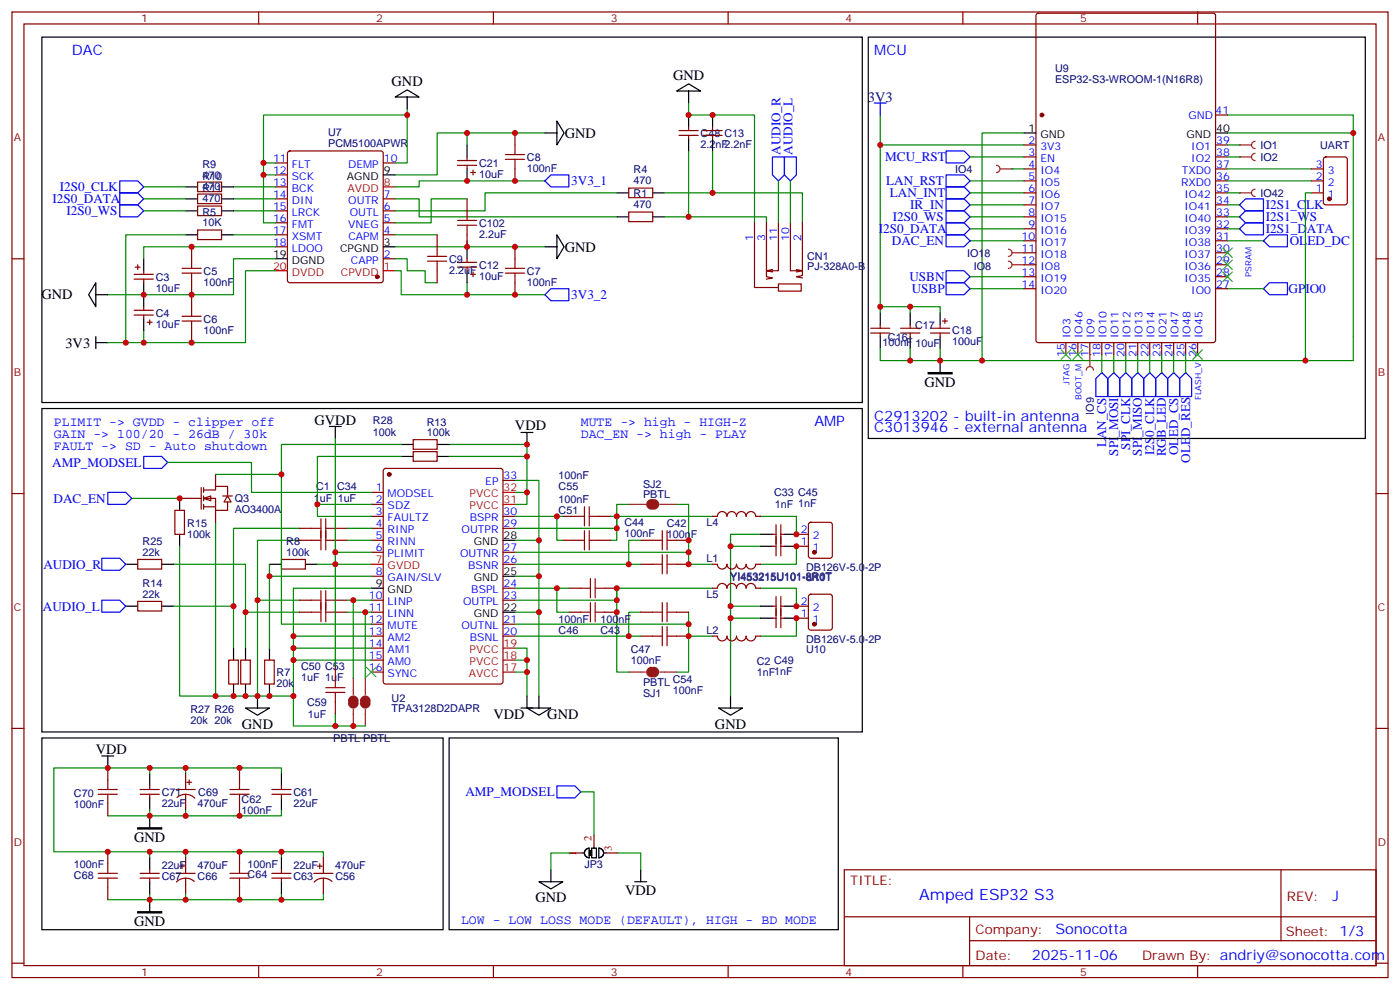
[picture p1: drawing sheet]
<svg xmlns="http://www.w3.org/2000/svg" width="412mm" height="292mm" viewBox="0 0 412 292" stroke-linecap="round" stroke-linejoin="round" font-family="sans-serif">
<g fill="none" stroke="#870000" stroke-width=".35">
<path d="M3.5 3.5h405.4v284.4h-405.4zM7.1 7.1h398.2v277.2h-398.2zM76.2 3.5v3.6M145.3 3.5v3.6M214.5 3.5v3.6M283.6 3.5v3.6M352.8 3.5v3.6M151.7 39.2v3.5M200 39.9h5.7M200 38.5h5.7M202.8 37.4v1.1M202.8 39.9v1"/>
<path d="M207.1 39.9h5.6M207.1 38.5h5.6M209.9 37.4v1.1M209.9 39.9v1M58.2 53.6h7.1v2.8h-7.1zM58.2 57.1h7.1v2.9h-7.1zM81.1 58.6h3.6M81.1 48h3.6M81.1 51.5h3.6M81.1 55h3.6M84.9 44.7l.5-.3h26.8l.5 .3 .2 .5v37.3l-.2 .5-.5 .3h-26.8l-.5-.3-.2-.5v-37.3zM112.9 58.6h3.5"/>
<path d="M112.9 48h3.5M134.8 48.7h5.6M134.8 47.3h5.6M137.6 46.2v1.1M137.6 48.7v1M137.6 58.6v3.5M138.6 50.8h1.5M139.3 50.1v1.4M151.7 49.7v3.6M185.2 55.4h7.1v2.8h-7.1zM3.5 76.2h3.6M39.9 78.7h1.4"/>
<path d="M40.6 78v1.4M42.3 79.7v1.1M56.4 72.7v3.5M58.2 60.7h7.1v2.8h-7.1zM81.1 69.1h3.6M81.1 65.6h3.6M81.1 62.1h3.6M81.1 72.7h3.6M112.9 76.2h3.5M112.9 69.1h3.5M112.9 65.6h3.5M112.9 62.1h3.5"/>
<path d="M128.8 69.1v3.6M128.8 79.7v3.6M134.8 78.7h5.6M134.8 77.3h5.6M137.6 69.1v3.6M137.6 76.2v1.1M137.6 78.7v1M151.7 72.7v3.5M185.2 62.4h7.1v2.9h-7.1zM222.2 65.6v19.1h7.1M225.8 65.6v15.9l1.7 .3-1.7 .4M227.5 79.4l-1.7 .3"/>
<path d="M229.3 65.6v14.1h-3.5l1.7 .4M232.8 65.6v14.1h3.6l-1.8-.3M236.4 65.6v15.5l-1.8 .4 1.8 .3M236.4 79.7l-1.8 .4M405.3 76.2h3.6M39.5 92.8h5.7M39.5 91.4h5.7M39.5 80.8h5.7M39.5 82.2h5.7M42.3 82.2v1.1M42.3 90.3v1.1M42.3 92.8v1"/>
<path d="M43.4 94.9h1.4M44.1 94.2v1.4M56.4 83.3v7M56.4 97.4v3.5M138.6 80.8h1.5M139.3 80.1v1.4M151.7 83.3v3.5M229.3 83.6h6.7v2.1h-6.7zM256.5 96.7h5.6M256.5 98.1h5.6M259.3 95.6v1.1M259.3 98.1v1"/>
<path d="M265.3 96.7h5.6M265.3 98.1h5.6M268.1 95.6v1.1M268.1 98.1v1M274.1 96.7h5.7M274.1 98.1h5.7M276.9 95.6v1.1M276.9 98.1v1M277.6 94.5h1.4M278.3 93.8v1.4M113.1 138.1l.5-.2h33.9l.6 .5 .1 62.3-.5 .7h-34.1l-.7-.4v-62.4zM121.7 133h7.1v2.8h-7.1z"/>
<path d="M3.5 145.3h3.6M88.2 159.1h3.5M88.2 155.6h3.5M98.8 159.1h3.5M98.8 155.6h3.5M109.4 152h3.5M109.4 159.1h3.5M109.4 155.6h3.5M109.4 145h3.5M109.4 148.5h3.5M148.2 152h3.5M148.2 155.6h3.5"/>
<path d="M148.2 141.5h3.5M165.8 152h3.5M165.8 159.1h3.5M176.4 152h3.5M176.4 159.1h3.5M188.7 159.1h3.6M199.3 159.1h3.5M209.9 152h1.4a1.41 1.41 0 0 1 1.4-1.4 1.41 1.41 0 0 1 1.4 1.4 1.41 1.41 0 0 1 1.4-1.4 1.41 1.41 0 0 1 1.5 1.4 1.41 1.41 0 0 1 1.4-1.4 1.41 1.41 0 0 1 1.4 1.5 1.41 1.41 0 0 1 1.4-1.5 1.41 1.41 0 0 1 1.4 1.5l1.4-.1M227.5 157.3h1.1M228.6 154.5v9.2M230 154.5v9.2M230 157.3h1.1"/>
<path d="M234.6 157.3h3.5M238.4 154l.4-.2h5.7l.6 .4 .1 9.5-.5 .6-5.9 .1-.6-.5-.1-9.4zM405.3 145.3h3.6M40.6 177.1h7v2.8h-7zM40.6 164.7h7v2.9h-7zM82.9 164.7h7.1v2.9h-7.1zM88.2 176.7h3.5M98.8 176.7h3.5M109.4 176.7h3.5M109.4 162.6h3.5M109.4 169.7h3.5M148.2 176.7h3.5"/>
<path d="M148.2 173.2h3.5M148.2 166.2h3.5M148.2 162.6h3.5M167.6 173.2h3.5M178.2 173.2h3.5M188.7 166.2h3.6M199.3 166.2h3.5M209.9 173.2h1.4a1.41 1.41 0 0 1 1.4-1.4 1.41 1.41 0 0 1 1.4 1.4 1.41 1.41 0 0 1 1.4-1.4 1.41 1.41 0 0 1 1.5 1.4 1.41 1.41 0 0 1 1.4-1.4 1.41 1.41 0 0 1 1.4 1.4 1.41 1.41 0 0 1 1.4-1.4 1.41 1.41 0 0 1 1.4 1.4h1.4M209.9 166.2h1.4a1.41 1.41 0 0 0 1.4 1.4 1.41 1.41 0 0 0 1.4-1.4 1.41 1.41 0 0 0 1.4 1.4 1.41 1.41 0 0 0 1.5-1.4 1.41 1.41 0 0 0 1.4 1.4 1.41 1.41 0 0 0 1.4-1.4 1.41 1.41 0 0 0 1.4 1.4 1.41 1.41 0 0 0 1.4-1.4h1.4M227.5 178.5h1.1M227.5 160.9h1.1M228.6 175.7v9.2"/>
<path d="M230 175.7v9.2M230 178.5h1.1M230 160.9h1.1M234.6 178.5h3.5M234.6 160.9h3.5M238.4 175.2l.4-.2h5.7l.6 .4 .1 9.5-.5 .6-5.9 .1-.6-.5-.1-9.4zM67.4 194.4h2.8v7h-2.8zM70.9 194.4h2.8v7h-2.8zM78 194.4h2.8v7h-2.8zM88.2 180.3h3.5M98.8 180.3h3.5M98.8 196.1v3.6"/>
<path d="M109.4 180.3h3.5M109.4 187.3h3.5M109.4 183.8h3.5M109.4 190.9h3.5M109.4 194.4h3.5M109.4 197.9h3.5M148.2 187.3h3.5M148.2 183.8h3.5M167.6 180.3h3.5M178.2 180.3h3.5M188.7 180.3h3.6M188.7 187.3h3.6"/>
<path d="M199.3 180.3h3.5M199.3 187.3h3.5M209.9 187.3h1.4a1.41 1.41 0 0 0 1.4 1.4 1.41 1.41 0 0 0 1.4-1.4 1.41 1.41 0 0 0 1.4 1.4 1.41 1.41 0 0 0 1.5-1.4 1.41 1.41 0 0 0 1.4 1.4 1.41 1.41 0 0 0 1.4-1.4 1.41 1.41 0 0 0 1.4 1.4 1.41 1.41 0 0 0 1.4-1.4h1.4M227.5 182h1.1M230 182h1.1M234.6 182h3.5M3.5 214.5h3.6M98.8 206.7v3.6M405.3 214.5h3.6M31.7 226.1v3.6M31.7 236.7v3.5M41.3 233.9h5.6"/>
<path d="M41.3 232.5h5.6M44.1 231.4v1.1M44.1 233.9v1.1M51.9 232.5h5.6M52.1 234.9a3.8 3.8 0 0 1 5.3 .1M54.7 227.9v4.6M54.7 233.9v4.6M55 230.4h1.4M55.7 229.7v1.4M70.6 226.1v3.6M70.6 236.7v3.5M80.1 233.9h5.6"/>
<path d="M80.1 232.5h5.6M82.9 231.4v1.1M82.9 233.9v1.1M31.7 250.8v3.6M41.3 257.2h5.6M41.3 258.6h5.6M44.1 256.1v1.1M44.1 258.6v1M51.9 257.2h5.6M52.9 255.1h1.4M53.6 254.4v1.4M54.7 252.6v4.6"/>
<path d="M54.7 258.6v4.6M57.2 259.6a3.8 3.8 0 0 0-5.2 .1M70.6 250.8v3.6M80.1 257.2h5.6M80.1 258.6h5.6M82.9 256.1v1.1M82.9 258.6v1M92.4 257.2h5.7M93.5 255.1h1.4M94.2 254.4v1.4M95.2 252.6v4.6M95.2 258.6v4.6"/>
<path d="M97.8 259.6a3.8 3.8 0 0 0-5.3 .1M248.7 256.1h156.6v28.2h-156.6zM377.3 256.1v20.9M31.7 261.4v3.5M70.6 261.4v3.5M248.7 270h156.5M285.6 277h119.6M285.6 270v14.1M3.5 283.6h3.6M76.2 284.3v3.6M145.3 284.3v3.6M214.5 284.3v3.6"/>
<path d="M283.6 284.3v3.6M352.8 284.3v3.6M405.3 283.6h3.6"/>
</g>
<g fill="none" stroke="#000" stroke-width=".35">
<path d="M12.3 10.9h241.7v107.6h-241.7zM116.4 28.6l3.5-2.1 3.6 2.1zM119.9 28.6v3.5M160.5 39.2h3.5M164 35.6l2.2 3.6-2.2 3.5zM199.3 26.8l3.5-2.1 3.6 2.1zM202.8 26.8v3.5M202.8 33.9v3.5M209.9 33.9v3.5M54.7 55h3.5M54.7 58.6h3.5M65.3 55h3.5"/>
<path d="M65.3 58.6h3.5M112.9 51.5h3.5M137.6 42.7v3.5M137.6 49.7v3.6M181.7 56.8h3.5M192.3 56.8h3.5M202.8 40.9v3.5M209.9 40.9v3.5M42.3 76.2v3.5M54.7 62.1h3.5M65.3 62.1h3.5M81.1 76.2h3.6"/>
<path d="M112.9 72.7h3.5M137.6 72.7v3.5M137.6 79.7v3.6M160.5 72.7h3.5M164 69.1l2.2 3.6-2.2 3.5zM181.7 63.9h3.5M192.3 63.9h3.5M28.2 83.3v7l-2.1-3.5zM28.2 99.1v3.6M28.2 86.8h3.5M42.3 83.3v7M42.3 93.8v3.6"/>
<path d="M259.3 92.1v3.5M259.3 99.1v3.6M268.1 92.1v3.5M268.1 99.1v3.6M276.9 92.1v3.5M276.9 99.1v3.6M28.2 100.9h3.5M12.3 120.3h241.7v95.2h-241.7zM97 125.6h3.5M98.8 125.6v3.5M118.2 134.4h3.5M128.8 134.4h3.5"/>
<path d="M153.5 127.4h3.5M155.2 127.4v3.5M148.2 159.1h3.5M224 157.3h3.5M231.1 157.3h3.5M37 178.5h3.6M37 166.2h3.6M47.6 178.5h3.6M47.6 166.2h3.6M79.4 166.2h3.5M90 166.2h3.5M109.4 173.2h3.5"/>
<path d="M148.2 169.7h3.5M224 178.5h3.5M224 160.9h3.5M231.1 178.5h3.5M231.1 160.9h3.5M68.8 190.9v3.5M72.3 190.9v3.5M79.4 190.9v3.5M148.2 180.3h3.5M224 182h3.5M231.1 182h3.5M12.3 217.3h118.2v56.5h-118.2z"/>
<path d="M68.8 201.4v3.6M72.3 208.5h7.1l-3.6 2.1zM72.3 201.4v3.6M75.8 205v3.5M79.4 201.4v3.6M153.5 208.5h3.5M155.2 208.5h7.1l-3.6 2.1zM155.2 205v3.5M158.7 205v3.5M211.7 208.5h7l-3.5 2.1zM215.2 205v3.5M30 222.6h3.5"/>
<path d="M31.7 222.6v3.5M44.1 227.9v3.5M44.1 235v3.5M82.9 227.9v3.5M82.9 235v3.5M44.1 240.2v3.6M44.1 252.6v3.5M44.1 259.6v3.6M82.9 252.6v3.5M82.9 259.6v3.6M44.1 264.9v3.6"/>
</g>
<g fill="none" stroke="#008700" stroke-width=".35">
<path d="M119.9 33.9h-42.3v14.1h3.5M119.9 32.1v15.9h-3.5M137.6 39.2v3.5M160.5 39.2h-31.7v12.3h-12.4M202.8 30.3v3.6h19.4v31.7M42.3 55h12.4M42.3 58.6h12.4M68.8 55h12.3M68.8 58.6h12.3M77.6 48v17.6h3.5M77.6 51.5h3.5M116.4 58.6h7.1v5.3h58.2"/>
<path d="M137.6 58.6h-10.6v7h-10.6M160.5 53.3h-37v1.7h-7.1M181.7 56.8h-38.8v5.3h-26.5M202.8 44.4v19.5h-7M209.9 56.8h26.5v8.8M209.9 44.4v12.4h-14.1M229.3 53.3v12.3M232.8 53.3v12.3M42.3 62.1h12.4M68.8 62.1h12.3M81.1 79.7h-8.8v21.2h-40.6M81.1 76.2h-12.3v10.6h-37.1"/>
<path d="M81.1 72.7h-38.8v3.5M116.4 76.2h3.5v3.5h5.3v3.6h3.6M116.4 79.7h1.8v7.1h42.3M116.4 72.7h44.1M116.4 69.1h12.4M137.6 70.9v1.8M202.8 63.9h23v1.7M42.3 97.4v3.5M137.6 83.3v3.5M98.8 129.1v37.1h10.6M118.2 134.4h-24.7v17.6h15.9M132.3 130.9h22.9v17.6h-3.5"/>
<path d="M132.3 134.4h22.9M63.5 153.8v51.2h12.3M88.2 155.6h-19.4v35.3M88.2 159.1h-12.4v45.9M93.5 148.5h15.9M102.3 155.6h7.1M102.3 159.1h7.1M151.7 152h12.3v7.1h1.8M151.7 159.1h7v10.6M151.7 145h3.5M164 152h1.8M179.9 152h1.8"/>
<path d="M185.2 148.5h-3.5v7.1h-30M188.7 159.1h-3.5v7.1h-33.5M199.3 148.5h3.5v17.7h7.1M209.9 152h-28.2v7.1h-1.8M224 157.3h-8.8v3.6h8.8M224 152h10.6v5.3M51.2 166.2h21.1v14.1M51.2 178.5h17.6M75.8 176.7h12.4M79.4 166.2v3.5M93.5 166.2h5.3v29.9M98.8 162.6h10.6"/>
<path d="M102.3 176.7h7.1M104.1 176.7v23M109.4 173.2h-23v31.8M109.4 169.7h-30v21.2M151.7 162.6h51.1M151.7 173.2h12.3v7.1h3.6M151.7 169.7h7v10.6M164 173.2h3.6M181.7 173.2v3.5h-30M185.2 166.2h3.5M209.9 173.2h-28.2v24.7h3.5M215.2 160.9v17.6"/>
<path d="M224 178.5h-8.8v3.5h8.8M224 173.2h10.6v5.3M234.6 160.9v5.3h-10.6M86.4 194.4h23M86.4 190.9h23M86.4 187.3h23M88.2 180.3h-15.9v10.6M102.3 180.3h7.1M107.6 180.3v19.4M151.7 183.8h51.1M151.7 190.9h3.5v14.1M151.7 180.3h7v24.7"/>
<path d="M151.7 194.4h3.5M151.7 197.9h3.5M185.2 187.3h3.5M188.7 180.3h-3.5v7h-33.5M202.8 187.3v10.6h-3.5M202.8 183.8v3.5h7.1M202.8 180.3v3.5M215.2 182v23M234.6 182v5.3h-10.6M75.8 205h10.6v8.8h21.2M98.8 210.3v3.5M44.1 226.1v1.8"/>
<path d="M44.1 238.5v1.7M54.7 226.1h28.2v1.8M54.7 227.9v-1.8h-38.8v24.7h28.2v1.8M54.7 238.5v1.7h-23M82.9 238.5v1.7h-28.2M44.1 250.8h10.6v1.8M54.7 250.8h28.2v1.8M82.9 250.8h12.3v1.8M44.1 263.2v1.7h-12.4M54.7 263.2v1.7h-10.6M82.9 263.2v1.7h-28.2M95.2 263.2v1.7h-12.3"/>
</g>
<g fill="#870000" stroke="#870000" stroke-width=".35">
<circle cx="111.1" cy="81.5" r=".53"/>
<circle cx="239.9" cy="183.8" r=".53"/>
<circle cx="239.9" cy="162.6" r=".53"/>
<circle cx="114.7" cy="139.7" r=".53"/>
</g>
<path d="M112.9 55h3.5M81.1 79.7h3.6M112.9 79.7h3.5M148.2 148.5h3.5M148.2 145h3.5M109.4 166.2h3.5M148.2 197.9h3.5M148.2 194.4h3.5M148.2 190.9h3.5" fill="none" stroke="#f00" stroke-width=".35"/>
<g fill="none" stroke="#a10000" stroke-width=".35">
<path d="M148.9 46.9h5.6M148.9 45.5h5.6M151.7 42.7v2.8M151.7 46.9v2.8M53.6 79h5.7M56.4 76.2v2.8M125.9 75.5h5.7M125.9 76.9h5.7M128.8 72.7v2.8M128.8 76.9v2.8M134.8 64.9h5.6M134.8 66.3h5.6"/>
<path d="M137.6 62.1v2.8M137.6 66.3v2.8M148.9 79h5.6M151.7 76.2v2.8M53.6 80.4h5.7M53.6 94.5h5.7M53.6 93.1h5.7M56.4 80.4v2.9M56.4 90.3v2.8M56.4 94.5v2.9M148.9 80.4h5.6M151.7 80.4v2.9"/>
<path d="M91.7 159.1h2.8M91.7 155.6h2.8M94.5 152.8v9.1M96 152.8v9.1M96 159.1h2.8M96 155.6h2.8M169.3 152h2.9M169.3 159.1h2.9M172.2 149.2v5.7M172.2 156.3v5.6M173.6 152h2.8M173.6 149.2v5.7"/>
<path d="M173.6 156.3v5.6M173.6 159.1h2.8M192.3 159.1h2.8M195.1 156.3v5.6M196.5 159.1h2.8M196.5 156.3v5.6M91.7 176.7h2.8M94.5 173.9v9.2M96 173.9v9.2M96 176.7h2.8M171.1 173.2h2.8M173.9 170.4v5.6"/>
<path d="M173.9 177.4v5.7M175.3 173.2h2.9M175.3 170.4v5.6M175.3 177.4v5.7M192.3 166.2h2.8M195.1 163.3v5.7M195.1 177.4v5.7M196.5 163.3v5.7M196.5 177.4v5.7M196.5 166.2h2.8M91.7 180.3h2.8M96 180.3h2.8"/>
<path d="M98.8 199.7v2.8M171.1 180.3h2.8M175.3 180.3h2.9M192.3 180.3h2.8M192.3 187.3h2.8M195.1 184.5v5.6M196.5 180.3h2.8M196.5 187.3h2.8M196.5 184.5v5.6M96 202.5h5.6M96 203.9h5.6M98.8 203.9v2.8"/>
<path d="M28.9 233.9h5.7M28.9 232.5h5.7M31.7 229.7v2.8M31.7 233.9v2.8M67.7 233.9h5.7M67.7 232.5h5.7M70.6 229.7v2.8M70.6 233.9v2.8M28.9 257.2h5.7M28.9 258.6h5.7M31.7 254.4v2.8M31.7 258.6v2.8"/>
<path d="M67.7 257.2h5.7M67.7 258.6h5.7M70.6 254.4v2.8M70.6 258.6v2.8"/>
</g>
<path d="M35.3 53.3h5.3l1.7 1.7-1.7 1.8h-5.3zM35.3 56.8h5.3l1.7 1.8-1.7 1.7h-5.3zM160.5 53.3l1.8-1.8h5.3v3.5h-5.3zM227.5 46.2h3.6v5.3l-1.8 1.8-1.8-1.8zM231.1 46.2h3.5v5.3l-1.8 1.8-1.7-1.8zM35.3 60.3h5.3l1.7 1.8-1.7 1.8h-5.3zM160.5 86.8l1.8-1.8h5.3v3.5h-5.3zM31.7 145h5.3l1.8 1.8-1.8 1.7h-5.3zM30 164.4h5.3l1.7 1.8-1.7 1.7h-5.3zM30 176.7h5.3l1.7 1.8-1.7 1.8h-5.3z" fill="none" stroke="#00f" stroke-width=".35"/>
<path d="M191.9 147.8a.71 .71 0 0 0-.7 .7 .71 .71 0 0 0 .7 .7M192.6 147.8a.71 .71 0 0 1 .7 .7 .71 .71 0 0 1-.7 .7M191.9 197.2a.71 .71 0 0 0-.7 .7 .71 .71 0 0 0 .7 .7M192.6 197.2a.71 .71 0 0 1 .7 .7 .71 .71 0 0 1-.7 .7M103.4 207.1a.71 .71 0 0 0 .7 .7 .71 .71 0 0 0 .7-.7M103.4 206.4a.71 .71 0 0 1 .7-.7 .71 .71 0 0 1 .7 .7M106.9 207.1a.71 .71 0 0 0 .7 .7 .71 .71 0 0 0 .7-.7M106.9 206.4a.71 .71 0 0 1 .7-.7 .71 .71 0 0 1 .7 .7" fill="none" stroke="#8c2424" stroke-width="1.8"/>
<path d="M185.2 148.5h4.9M194.4 148.5h4.9M104.1 199.7v4.9M107.6 199.7v4.9M185.2 197.9h4.9M194.4 197.9h4.9M104.1 208.8v5M107.6 208.8v5" fill="none" stroke="#8c2424" stroke-width=".35"/>
<path d="M40.6 243.8h7v.3h-7zM40.6 268.5h7v.3h-7z" fill="#000" stroke="#000" stroke-width=".35"/>
<path d="M107.9 196.5l2.9 2.8M110.8 196.5l-2.9 2.8" fill="none" stroke="#3c3" stroke-width=".35"/>
<g fill="#fff" stroke="#870000" stroke-width=".35">
<path d="M60 146.8l2.1-.8v1.5z"/>
<path d="M67 146l1.1 1.8h-2.1z"/>
</g>
<g fill="none" stroke="#870000" stroke-width=".35">
<path d="M63.5 139.7v3.5M121.7 129.5h7.1v2.8h-7.1zM51.5 150.3h2.8v7h-2.8zM52.9 146.8h6.4M59.3 143.6v6.3M60 144.3h3.5v-1.1h3.5v2.8M60 146.8h3.5v3.5h3.5v-2.5M60 149.2h3.5M60 143.6v1.4M60 146v1.5M60 148.5v1.4M63.5 150.3v3.5"/>
<path d="M65.6 146h2.8"/>
</g>
<g fill="none" stroke="#000" stroke-width=".35">
<path d="M255.8 10.9h146.4v118.2h-146.4zM276.9 106.2v3.5M118.2 130.9h3.5M128.8 130.9h3.5M52.9 146.8v3.5M52.9 157.3v3.6M132.3 217.3h114.6v56.5h-114.6zM158.7 259.6h7.1l-3.5 2.2zM162.3 256.1v3.5M171.4 251.2h.8M172.7 250l.9-.2v2.8a1.41 1.41 0 0 1-1.4-1 1.41 1.41 0 0 1 .5-1.6zM174.3 249.8h1.4v2.8h-1.4z"/>
<path d="M175 249.4v.4M176.4 249.8a1.41 1.41 0 0 1 1.4 1.4 1.41 1.41 0 0 1-1.4 1.4zM177.8 251.2h.7M187 259.6h3.5M188.7 256.1v3.5"/>
</g>
<g fill="none" stroke="#008700" stroke-width=".35">
<path d="M259.3 33.9v58.2M301.6 39.2h-12.3v67h-12.4M361.6 33.9h37v72.3h-109.3M361.6 39.2h37M259.3 42.7h42.3M285.8 46.2h15.8M285.8 56.8h15.8M285.8 53.3h15.8M285.8 60.3h15.8M285.8 70.9h15.8M285.8 63.9h15.8M285.8 67.4h15.8"/>
<path d="M259.3 90.3h8.8v1.8M268.1 90.3h8.8v1.8M285.8 85h15.8M285.8 81.5h15.8M361.6 85h10.6M259.3 102.7v3.5h8.8M268.1 102.7v3.5h8.8v-3.5M324.6 104.4v5.3M328.1 104.4v5.3M331.6 104.4v5.3M335.1 104.4v5.3M338.7 104.4v5.3"/>
<path d="M49.4 136.2h24.7v8.8h35.3M63.5 139.7h19.4M118.2 130.9h-35.3v52.9h26.5M38.8 146.8h14.1M151.7 141.5h7v17.6M52.9 160.9v44.1h10.6M171.1 233.2h3.9v12.7M167.9 251.2h-5.6v4.9M182 251.2h6.7v4.9"/>
</g>
<path d="M167.9 251.2h3.5M175 245.9v3.5M178.5 251.2h3.5" fill="none" stroke="#850000" stroke-width=".35"/>
<path d="M273.4 109.7h7.1v.4h-7.1zM173.6 250.5h.7v1.4h-.7z" fill="#000" stroke="#000" stroke-width=".35"/>
<g fill="none" stroke="#00f" stroke-width=".35">
<path d="M257.5 30.3h3.6M259.3 30.3v3.6M278.7 44.4h5.3l1.8 1.8-1.8 1.8h-5.3zM278.7 58.6h5.3l1.8 1.7-1.8 1.8h-5.3zM278.7 55h5.3l1.8 1.8-1.8 1.8h-5.3zM278.7 51.5h5.3l1.8 1.8-1.8 1.7h-5.3zM278.7 62.1h5.3l1.8 1.8-1.8 1.7h-5.3zM278.7 65.6h5.3l1.8 1.8-1.8 1.7h-5.3zM278.7 79.7h5.3l1.8 1.8-1.8 1.8h-5.3zM365.1 67.4l1.8-1.8h5.3v3.5h-5.3zM365.1 63.9l1.8-1.8h5.3v3.5h-5.3zM365.1 60.3l1.8-1.7h5.3v3.5h-5.3z"/>
<path d="M278.7 83.3h5.3l1.8 1.7-1.8 1.8h-5.3zM372.2 85l1.7-1.7h5.3v3.5h-5.3zM324.6 109.7l1.7 1.8v5.3h-3.5v-5.3zM326.3 111.5l1.8-1.8 1.7 1.8v5.3h-3.5zM331.6 109.7l1.8 1.8v5.3h-3.6v-5.3zM333.4 111.5l1.7-1.8 1.8 1.8v5.3h-3.5zM338.7 109.7l1.7 1.8v5.3h-3.5v-5.3zM342.2 109.7l1.8 1.8v5.3h-3.6v-5.3zM42.3 134.4h5.3l1.8 1.8-1.8 1.7h-5.3zM164 231.4h5.3l1.8 1.8-1.8 1.8h-5.3z"/>
</g>
<path d="M365.1 42.7h3.6M369.7 41.6a1.06 1.06 0 0 0-1 1.1 1.06 1.06 0 0 0 1 1" fill="none" stroke="#8c2424" stroke-width=".35"/>
<circle cx="365.1" cy="42.7" r=".18" fill="#8c2424"/>
<path d="M365.1 46.2h3.6M369.7 45.2a1.06 1.06 0 0 0-1 1 1.06 1.06 0 0 0 1 1.1" fill="none" stroke="#8c2424" stroke-width=".35"/>
<circle cx="365.1" cy="46.2" r=".18" fill="#8c2424"/>
<path d="M293.5 48.7a1.06 1.06 0 0 1 1.1 1 1.06 1.06 0 0 1-1.1 1.1M294.6 49.7h3.5" fill="none" stroke="#8c2424" stroke-width=".35"/>
<circle cx="298.1" cy="49.7" r=".18" fill="#8c2424"/>
<path d="M365.1 56.8h3.6M369.7 55.7a1.06 1.06 0 0 0-1 1.1 1.06 1.06 0 0 0 1 1.1" fill="none" stroke="#8c2424" stroke-width=".35"/>
<circle cx="365.1" cy="56.8" r=".18" fill="#8c2424"/>
<g fill="none" stroke="#870000" stroke-width=".35">
<path d="M305.4 4.1l.5-.2h51.5l.6 .4 .1 95.9-.5 .6-51.7 .1-.7-.5v-95.8zM358.1 33.9h3.5M301.6 42.7h3.6M301.6 46.2h3.6M301.6 49.7h3.6M301.6 53.3h3.6M301.6 56.8h3.6M358.1 42.7h3.5M358.1 46.2h3.5M358.1 49.7h3.5M358.1 53.3h3.5M358.1 56.8h3.5"/>
<path d="M301.6 60.3h3.6M301.6 63.9h3.6M301.6 67.4h3.6M301.6 70.9h3.6M301.6 74.4h3.6M301.6 78h3.6M358.1 60.3h3.5M358.1 63.9h3.5M358.1 67.4h3.5M358.1 70.9h3.5M358.1 74.4h3.5M358.1 78h3.5"/>
<path d="M301.6 81.5h3.6M301.6 85h3.6M358.1 81.5h3.5M358.1 85h3.5M314 100.9v3.5M317.5 100.9v3.5M321 100.9v3.5M324.6 100.9v3.5M328.1 100.9v3.5M331.6 100.9v3.5M335.1 100.9v3.5M338.7 100.9v3.5"/>
<path d="M342.2 100.9v3.5M345.7 100.9v3.5M349.2 100.9v3.5M352.8 100.9v3.5"/>
</g>
<circle cx="306.9" cy="33.9" r=".53" fill="#870000" stroke="#870000" stroke-width=".35"/>
<path d="M301.6 39.2h3.6M358.1 39.2h3.5" fill="none" stroke="#000" stroke-width=".35"/>
<g fill="none" stroke="#008700" stroke-width=".35">
<path d="M298.1 49.7h3.5M361.6 53.3h24.7M361.6 49.7h24.7M361.6 56.8h3.5M361.6 46.2h3.5M361.6 42.7h3.5M361.6 70.9h10.6M361.6 67.4h3.5M361.6 63.9h3.5M361.6 60.3h3.5M342.2 104.4v5.3M345.7 104.4v5.3"/>
<path d="M349.2 104.4v5.3"/>
</g>
<path d="M360.2 76.6l2.8 2.8M360.2 73l2.8 2.8M363 76.6l-2.8 2.8M363 73l-2.8 2.8M360.2 80.1l2.8 2.8M363 80.1l-2.8 2.8M312.6 103l2.8 2.8M315.4 103l-2.8 2.8M316.1 103l2.8 2.8M318.9 103l-2.8 2.8M351.4 103l2.8 2.8M354.2 103l-2.8 2.8" fill="none" stroke="#3c3" stroke-width=".35"/>
<path d="M278.7 69.1h5.3l1.8 1.8-1.8 1.8h-5.3zM372.2 70.9l1.7-1.8h5.3v3.6h-5.3zM345.7 109.7l1.8 1.8v5.3h-3.5v-5.3zM349.2 109.7l1.8 1.8v5.3h-3.5v-5.3z" fill="none" stroke="#00f" stroke-width=".35"/>
<path d="M297 73.4a1.06 1.06 0 0 1 1.1 1 1.06 1.06 0 0 1-1.1 1.1M298.1 74.4h3.5" fill="none" stroke="#8c2424" stroke-width=".35"/>
<circle cx="301.6" cy="74.4" r=".18" fill="#8c2424"/>
<path d="M320 109a1.06 1.06 0 0 1 1-1.1 1.06 1.06 0 0 1 1.1 1.1M321 104.4v3.5" fill="none" stroke="#8c2424" stroke-width=".35"/>
<circle cx="321" cy="104.4" r=".18" fill="#8c2424"/>
<path d="M297 76.9a1.06 1.06 0 0 1 1.1 1.1 1.06 1.06 0 0 1-1.1 1M298.1 78h3.5" fill="none" stroke="#8c2424" stroke-width=".35"/>
<circle cx="301.6" cy="78" r=".18" fill="#8c2424"/>
<path d="M54.7 69.1h3.5M65.3 69.1h3.5" fill="none" stroke="#000" stroke-width=".35"/>
<path d="M386.3 56.8h3.5M386.3 53.3h3.5M386.3 49.7h3.5M390.1 46.4l.4-.2h5.7l.6 .4 .1 13-.5 .7h-5.9l-.6-.4-.1-13zM58.2 67.7h7.1v2.9h-7.1z" fill="none" stroke="#870000" stroke-width=".35"/>
<path d="M386.3 56.8h-1.8v49.4M54.7 69.1h-17.7v31.8M68.8 69.1h12.3" fill="none" stroke="#008700" stroke-width=".35"/>
<circle cx="391.6" cy="58.6" r=".53" fill="#870000" stroke="#870000" stroke-width=".35"/>
<g fill="#c00">
<circle cx="151.7" cy="39.2" r=".88"/>
<circle cx="151.7" cy="53.3" r=".88"/>
<circle cx="151.7" cy="72.7" r=".88"/>
<circle cx="151.7" cy="86.8" r=".88"/>
<circle cx="137.6" cy="39.2" r=".88"/>
<circle cx="137.6" cy="86.8" r=".88"/>
<circle cx="137.6" cy="53.3" r=".88"/>
<circle cx="42.3" cy="100.9" r=".88"/>
<circle cx="56.4" cy="100.9" r=".88"/>
<circle cx="56.4" cy="72.7" r=".88"/>
<circle cx="56.4" cy="86.8" r=".88"/>
<circle cx="77.6" cy="48" r=".88"/>
<circle cx="77.6" cy="51.5" r=".88"/>
<circle cx="119.9" cy="33.9" r=".88"/>
<circle cx="137.6" cy="72.7" r=".88"/>
<circle cx="42.3" cy="86.8" r=".88"/>
<circle cx="202.8" cy="63.9" r=".88"/>
<circle cx="209.9" cy="56.8" r=".88"/>
<circle cx="72.3" cy="205" r=".88"/>
<circle cx="181.7" cy="180.3" r=".88"/>
<circle cx="181.7" cy="155.6" r=".88"/>
<circle cx="75.8" cy="205" r=".88"/>
<circle cx="215.2" cy="182" r=".88"/>
<circle cx="215.2" cy="178.5" r=".88"/>
<circle cx="202.8" cy="187.3" r=".88"/>
<circle cx="202.8" cy="183.8" r=".88"/>
<circle cx="181.7" cy="176.7" r=".88"/>
<circle cx="68.8" cy="178.5" r=".88"/>
<circle cx="234.6" cy="160.9" r=".88"/>
<circle cx="234.6" cy="182" r=".88"/>
<circle cx="234.6" cy="178.5" r=".88"/>
<circle cx="54.7" cy="264.9" r=".88"/>
<circle cx="44.1" cy="264.9" r=".88"/>
<circle cx="54.7" cy="250.8" r=".88"/>
<circle cx="44.1" cy="250.8" r=".88"/>
<circle cx="31.8" cy="250.8" r=".88"/>
<circle cx="54.7" cy="240.2" r=".88"/>
<circle cx="54.7" cy="226.1" r=".88"/>
<circle cx="31.8" cy="226.1" r=".88"/>
<circle cx="44.1" cy="226.1" r=".88"/>
<circle cx="44.1" cy="240.2" r=".88"/>
<circle cx="202.8" cy="33.9" r=".88"/>
<circle cx="209.9" cy="33.9" r=".88"/>
<circle cx="70.6" cy="250.8" r=".88"/>
<circle cx="70.6" cy="264.9" r=".88"/>
<circle cx="70.6" cy="240.2" r=".88"/>
<circle cx="70.6" cy="226.1" r=".88"/>
<circle cx="82.9" cy="250.8" r=".88"/>
<circle cx="82.9" cy="264.9" r=".88"/>
<circle cx="155.2" cy="194.4" r=".88"/>
<circle cx="155.2" cy="197.9" r=".88"/>
<circle cx="158.8" cy="180.3" r=".88"/>
<circle cx="158.8" cy="169.7" r=".88"/>
<circle cx="164" cy="173.2" r=".88"/>
<circle cx="185.2" cy="187.3" r=".88"/>
<circle cx="181.7" cy="152" r=".88"/>
<circle cx="164" cy="152" r=".88"/>
<circle cx="202.8" cy="159.1" r=".88"/>
<circle cx="202.8" cy="162.6" r=".88"/>
<circle cx="234.6" cy="157.3" r=".88"/>
<circle cx="202.8" cy="166.2" r=".88"/>
<circle cx="185.2" cy="166.2" r=".88"/>
<circle cx="181.7" cy="173.2" r=".88"/>
<circle cx="75.8" cy="176.7" r=".88"/>
<circle cx="72.3" cy="180.3" r=".88"/>
<circle cx="107.6" cy="180.3" r=".88"/>
<circle cx="104.1" cy="176.7" r=".88"/>
<circle cx="104.1" cy="213.8" r=".88"/>
<circle cx="86.4" cy="205" r=".88"/>
<circle cx="86.4" cy="194.4" r=".88"/>
<circle cx="86.4" cy="190.9" r=".88"/>
<circle cx="86.4" cy="187.3" r=".88"/>
<circle cx="98.8" cy="213.8" r=".88"/>
<circle cx="98.8" cy="166.2" r=".88"/>
<circle cx="98.8" cy="162.6" r=".88"/>
<circle cx="79.4" cy="205" r=".88"/>
<circle cx="79.4" cy="169.7" r=".88"/>
<circle cx="155.2" cy="145" r=".88"/>
<circle cx="155.2" cy="134.4" r=".88"/>
<circle cx="93.5" cy="148.5" r=".88"/>
<circle cx="155.2" cy="130.9" r=".88"/>
<circle cx="82.9" cy="139.7" r=".88"/>
<circle cx="68.8" cy="205" r=".88"/>
<circle cx="63.5" cy="205" r=".88"/>
<circle cx="52.9" cy="146.8" r=".88"/>
<circle cx="158.8" cy="159.1" r=".88"/>
<circle cx="215.2" cy="160.9" r=".88"/>
<circle cx="259.3" cy="90.3" r=".88"/>
<circle cx="268.1" cy="90.3" r=".88"/>
<circle cx="259.3" cy="42.7" r=".88"/>
<circle cx="398.6" cy="39.2" r=".88"/>
<circle cx="289.3" cy="106.2" r=".88"/>
<circle cx="276.9" cy="106.2" r=".88"/>
<circle cx="268.1" cy="106.2" r=".88"/>
<circle cx="37" cy="100.9" r=".88"/>
<circle cx="384.5" cy="106.2" r=".88"/>
</g>
<text font-size="4.6" fill="#00f" x="270.8" y="265.1">Amped ESP32 S3</text>
<g font-size="4.2" fill="#00f">
<text x="21.2" y="16.2">DAC</text>
<text x="257.5" y="16.2">MCU</text>
<text x="239.9" y="125.6">AMP</text>
<text x="257.5" y="123.8">C2913202 - built-in antenna</text>
<text x="257.5" y="127.4">C3013946 - external antenna</text>
<text x="392.5" y="265.4">J</text>
<text x="310.9" y="274.9">Sonocotta</text>
<text x="304" y="282.7">2025-11-06</text>
</g>
<g font-size="4.2">
<text x="198.3" y="23.6">GND</text>
<text x="115.4" y="25.4">GND</text>
<text x="166.3" y="40.6">GND</text>
<text x="166.3" y="74.1">GND</text>
<text x="12.2" y="88.2">GND</text>
<text x="19.3" y="102.3">3V3</text>
<text x="272.3" y="114">GND</text>
<text x="92.7" y="125.2">GVDD</text>
<text x="151.7" y="126.6">VDD</text>
<text x="71.3" y="214.6">GND</text>
<text x="145.3" y="211.7">VDD</text>
<text x="161.2" y="211.7">GND</text>
<text x="210.6" y="214.6">GND</text>
<text x="28.2" y="221.9">VDD</text>
<text x="39.5" y="248">GND</text>
<text x="184.1" y="263.5">VDD</text>
<text x="157.7" y="265.7">GND</text>
<text x="39.5" y="272.7">GND</text>
</g>
<text font-size="4.2" fill="#000080" x="255.7" y="30.1">3V3</text>
<g font-size="3.9" fill="#00f">
<text x="229.9" y="45.6" transform="rotate(-90 229.9 45.6)">AUDIO_R</text>
<text x="233.4" y="45.5" transform="rotate(-90 233.4 45.5)">AUDIO_L</text>
<text x="260.8" y="47.5">MCU_RST</text>
<text x="15.4" y="59.8">I2S0_DATA</text>
<text x="17.6" y="56.3">I2S0_CLK</text>
<text x="168.3" y="54.5">3V3_1</text>
<text x="261" y="54.5">LAN_RST</text>
<text x="262.1" y="58.1">LAN_INT</text>
<text x="19.6" y="63.4">I2S0_WS</text>
<text x="263" y="65.1">I2S0_WS</text>
<text x="268.1" y="61.6">IR_IN</text>
<text x="372.9" y="61.6">I2S1_CLK</text>
<text x="372.9" y="65.1">I2S1_WS</text>
<text x="258.9" y="68.6">I2S0_DATA</text>
<text x="372.9" y="68.6">I2S1_DATA</text>
<text x="262.7" y="72.2">DAC_EN</text>
<text x="379.9" y="72.1">OLED_DC</text>
<text x="267.9" y="82.9">USBN</text>
<text x="168.3" y="87.9">3V3_2</text>
<text x="268.6" y="86.4">USBP</text>
<text x="379.6" y="86.3">GPIO0</text>
<text x="15.9" y="125.6">PLIMIT -&gt; GVDD - clipper off</text>
<text x="171.1" y="125.6">MUTE -&gt; high - HIGH-Z</text>
<text x="15.9" y="129.1">GAIN -&gt; 100/20 - 26dB / 30k</text>
<text x="171.1" y="129.1">DAC_EN -&gt; high - PLAY</text>
<text x="325.8" y="131.7" transform="rotate(-90 325.8 131.7)">LAN_CS</text>
<text x="15.4" y="137.4">AMP_MODSEL</text>
<text x="15.9" y="132.6">FAULT -&gt; SD - Auto shutdown</text>
<text x="329.4" y="134.2" transform="rotate(-90 329.4 134.2)">SPI_MOSI</text>
<text x="332.9" y="132.4" transform="rotate(-90 332.9 132.4)">SPI_CLK</text>
<text x="336.3" y="134.2" transform="rotate(-90 336.3 134.2)">SPI_MISO</text>
<text x="339.9" y="134" transform="rotate(-90 339.9 134)">I2S0_CLK</text>
<text x="343.4" y="134.4" transform="rotate(-90 343.4 134.4)">RGB_LED</text>
<text x="347" y="134" transform="rotate(-90 347 134)">OLED_CS</text>
<text x="350.6" y="136.3" transform="rotate(-90 350.6 136.3)">OLED_RES</text>
<text x="15.8" y="148">DAC_EN</text>
<text x="12.8" y="167.4">AUDIO_R</text>
<text x="12.6" y="179.8">AUDIO_L</text>
<text x="137.1" y="234.4">AMP_MODSEL</text>
<text x="135.8" y="272">LOW - LOW LOSS MODE (DEFAULT), HIGH - BD MODE</text>
</g>
<g font-size="3.9" fill="#800">
<text x="250.5" y="260.7">TITLE:</text>
<text x="379.1" y="265.4">REV:</text>
<text x="287.4" y="274.9">Company:</text>
<text x="378.7" y="275.5">Sheet: 1/3</text>
<text x="287.4" y="282.6">Date:</text>
<text x="336.4" y="282.7">Drawn By: andriy@sonocotta.com</text>
</g>
<g font-size="3.2" fill="#800">
<text x="41.6" y="6.5">1</text>
<text x="110.8" y="6.5">2</text>
<text x="179.9" y="6.5">3</text>
<text x="249.1" y="6.5">4</text>
<text x="318.2" y="6.5">5</text>
<text x="4.1" y="41.6">A</text>
<text x="405.9" y="41.6">A</text>
<text x="4.1" y="110.8">B</text>
<text x="405.9" y="110.8">B</text>
<text x="4.1" y="179.9">C</text>
<text x="405.9" y="179.9">C</text>
<text x="4.1" y="249.1">D</text>
<text x="405.9" y="249.1">D</text>
<text x="41.6" y="287.3">1</text>
<text x="110.8" y="287.3">2</text>
<text x="179.9" y="287.3">3</text>
<text x="249.1" y="287.3">4</text>
<text x="318.2" y="287.3">5</text>
</g>
<g font-size="3.2" fill="#000080">
<text x="310.8" y="21.2">U9</text>
<text x="310.8" y="24.5">ESP32-S3-WROOM-1(N16R8)</text>
<text x="96.7" y="40.2">U7</text>
<text x="206.4" y="40.3">C48 C13</text>
<text x="96.7" y="43.4">PCM5100APWR</text>
<text x="155.2" y="47.4">C8</text>
<text x="206.4" y="43.5">2.2nF2.2nF</text>
<text x="371.3" y="43.9">IO1</text>
<text x="371.3" y="47.4">IO2</text>
<text x="388.9" y="43.8">UART</text>
<text x="59.6" y="52.6">470</text>
<text x="59.6" y="49.5">R9</text>
<text x="59.6" y="53">R10</text>
<text x="141.1" y="52.4">10uF</text>
<text x="141.1" y="49.2">C21</text>
<text x="155.2" y="50.6">100nF</text>
<text x="186.6" y="51.1">R4</text>
<text x="281.3" y="50.9">IO4</text>
<text x="59.6" y="56.1">470</text>
<text x="59.6" y="59.6">470</text>
<text x="59.6" y="56.5">R11</text>
<text x="186.6" y="58.1">R1</text>
<text x="186.6" y="54.3">470</text>
<text x="371.3" y="58">IO42</text>
<text x="59.6" y="63.5">R5</text>
<text x="186.6" y="61.4">470</text>
<text x="59.6" y="66.7">10K</text>
<text x="141.1" y="70">2.2uF</text>
<text x="141.1" y="66.8">C102</text>
<text x="132.3" y="77.4">C9</text>
<text x="237.8" y="76.5">CN1</text>
<text x="284.9" y="75.6">IO18</text>
<text x="45.9" y="82.7">C3</text>
<text x="60" y="80.9">C5</text>
<text x="132.3" y="80.6">2.2uF</text>
<text x="141.1" y="82.4">10uF</text>
<text x="141.1" y="79.1">C12</text>
<text x="155.2" y="80.9">C7</text>
<text x="237.8" y="79.6">PJ-328A0-B</text>
<text x="286.9" y="79.4">IO8</text>
<text x="45.9" y="85.9">10uF</text>
<text x="60" y="84.1">100nF</text>
<text x="155.2" y="84.1">100nF</text>
<text x="45.9" y="93.3">C4</text>
<text x="60" y="95">C6</text>
<text x="45.9" y="96.5">10uF</text>
<text x="60" y="98.2">100nF</text>
<text x="261.6" y="100.3">C16</text>
<text x="269.5" y="96.7">C17</text>
<text x="280.5" y="101.7">100uF</text>
<text x="280.5" y="98.5">C18</text>
<text x="259.9" y="102">100nF</text>
<text x="269.6" y="102">10uF</text>
<text x="109.9" y="125">R28</text>
<text x="125.7" y="125.3">R13</text>
<text x="322.2" y="122.1" transform="rotate(-90 322.2 122.1)">IO9</text>
<text x="109.9" y="128.5">100k</text>
<text x="125.7" y="128.5">100k</text>
<text x="164.5" y="141.1">100nF</text>
<text x="189.4" y="143.6">SJ2</text>
<text x="69.1" y="147.9">Q3</text>
<text x="92.4" y="147.9">1uF</text>
<text x="93.1" y="144.3">C1</text>
<text x="99.3" y="144.3">C34</text>
<text x="99.5" y="147.9">1uF</text>
<text x="164.5" y="144.4">C55</text>
<text x="164.5" y="148.2">100nF</text>
<text x="189.4" y="146.8">PBTL</text>
<text x="228" y="146.1">C33 C45</text>
<text x="228.2" y="149.6">1nF 1nF</text>
<text x="55.2" y="155.3">R15</text>
<text x="69.1" y="151.1">AO3400A</text>
<text x="164.5" y="151.4">C51</text>
<text x="184" y="155">C44</text>
<text x="196.4" y="155.2">C42</text>
<text x="208.1" y="155">L4</text>
<text x="42" y="160.5">R25</text>
<text x="55.2" y="158.5">100k</text>
<text x="84.3" y="160.5">R8</text>
<text x="184" y="158.2">100nF</text>
<text x="196.4" y="158.5">100nF</text>
<text x="42" y="163.7">22k</text>
<text x="84.3" y="163.7">100k</text>
<text x="208.1" y="165.5">L1</text>
<text x="42" y="172.9">R14</text>
<text x="215.1" y="170.7">YI453215U101-8R0T</text>
<text x="237.4" y="168.1">DB126V-5.0-2P</text>
<text x="237.4" y="171.2">U11</text>
<text x="42" y="176">22k</text>
<text x="208.1" y="176.1">L5</text>
<text x="164.5" y="183.4">100nF</text>
<text x="176.9" y="183.4">100nF</text>
<text x="164.5" y="186.7">C46</text>
<text x="176.9" y="186.7">C43</text>
<text x="208.1" y="186.7">L2</text>
<text x="237.4" y="189.3">DB126V-5.0-2P</text>
<text x="88.7" y="197.2">C50 C53</text>
<text x="185.8" y="195.5">100nF</text>
<text x="185.8" y="192.2">C47</text>
<text x="222.9" y="195.9">C2 C49</text>
<text x="237.4" y="192.4">U10</text>
<text x="81.5" y="202.2">20k</text>
<text x="81.5" y="199.1">R7</text>
<text x="88.7" y="200.4">1uF 1uF</text>
<text x="189.4" y="202.1">PBTL</text>
<text x="198.2" y="201.1">C54</text>
<text x="222.9" y="199.1">1nF1nF</text>
<text x="90.5" y="207.9">C59</text>
<text x="115.3" y="209.7">TPA3128D2DAPR</text>
<text x="115.3" y="206.6">U2</text>
<text x="189.4" y="205.3">SJ1</text>
<text x="198.2" y="204.3">100nF</text>
<text x="56.1" y="213.1">20k 20k</text>
<text x="56.1" y="210">R27 R26</text>
<text x="90.6" y="211.4">1uF</text>
<text x="98.2" y="218.5">PBTL PBTL</text>
<text x="21.8" y="237.9">100nF</text>
<text x="21.8" y="234.7">C70</text>
<text x="47.6" y="237.5">22uF</text>
<text x="47.6" y="234.3">C71</text>
<text x="58.2" y="237.5">470uF</text>
<text x="58.4" y="234.3">C69</text>
<text x="71.2" y="239.7">100nF</text>
<text x="71.2" y="236.5">C62</text>
<text x="86.4" y="237.5">22uF</text>
<text x="86.4" y="234.3">C61</text>
<text x="21.8" y="255.6">100nF</text>
<text x="47.6" y="256">22uF</text>
<text x="58.2" y="256">470uF</text>
<text x="72.9" y="255.5">100nF</text>
<text x="86.4" y="256">22uF</text>
<text x="98.8" y="256">470uF</text>
<text x="172.1" y="255.6">JP3</text>
<text x="21.8" y="258.8">C68</text>
<text x="47.6" y="259.2">C67</text>
<text x="58.2" y="259.2">C66</text>
<text x="72.9" y="258.7">C64</text>
<text x="86.4" y="259.2">C63</text>
<text x="98.8" y="259.2">C56</text>
</g>
<g font-size="3.2" fill="#00f">
<text x="350.1" y="34.9">GND</text>
<text x="358.1" y="33.5">41</text>
<text x="80.5" y="47.6">11</text>
<text x="113.1" y="47.6">10</text>
<text x="303" y="42.3">2</text>
<text x="303" y="45.9">3</text>
<text x="306.5" y="44.1">3V3</text>
<text x="306.5" y="47.6">EN</text>
<text x="350.9" y="47.6">IO2</text>
<text x="350.9" y="44.1">IO1</text>
<text x="358.2" y="45.9">38</text>
<text x="358.2" y="42.3">39</text>
<text x="80.5" y="51.2">12</text>
<text x="86" y="49.4">FLT</text>
<text x="86" y="52.9">SCK</text>
<text x="102.5" y="49.4">DEMP</text>
<text x="303" y="49.4">4</text>
<text x="303" y="52.9">5</text>
<text x="306.5" y="51.2">IO4</text>
<text x="348.2" y="51.2">TXD0</text>
<text x="358.2" y="52.9">36</text>
<text x="358.2" y="49.4">37</text>
<text x="387.6" y="52.9">2</text>
<text x="387.6" y="49.4">3</text>
<text x="391.1" y="51.2">3</text>
<text x="80.5" y="54.7">13</text>
<text x="80.5" y="58.2">14</text>
<text x="86" y="56.4">BCK</text>
<text x="86" y="60">DIN</text>
<text x="102.6" y="60">OUTR</text>
<text x="113.1" y="58.2">7</text>
<text x="303" y="56.4">6</text>
<text x="303" y="60">7</text>
<text x="306.5" y="54.7">IO5</text>
<text x="306.5" y="58.2">IO6</text>
<text x="347.9" y="54.7">RXD0</text>
<text x="348.9" y="58.2">IO42</text>
<text x="358.2" y="60">34</text>
<text x="358.2" y="56.4">35</text>
<text x="387.6" y="56.4">1</text>
<text x="391.1" y="58.2">1</text>
<text x="391.1" y="54.7">2</text>
<text x="80.5" y="61.7">15</text>
<text x="80.5" y="65.3">16</text>
<text x="86" y="63.5">LRCK</text>
<text x="103" y="63.5">OUTL</text>
<text x="113.1" y="65.3">5</text>
<text x="113.1" y="61.7">6</text>
<text x="303" y="63.5">8</text>
<text x="306.5" y="61.7">IO7</text>
<text x="306.5" y="65.3">IO15</text>
<text x="348.9" y="65.3">IO40</text>
<text x="348.9" y="61.7">IO41</text>
<text x="358.2" y="63.5">33</text>
<text x="80.5" y="68.8">17</text>
<text x="86" y="67">FMT</text>
<text x="86" y="70.6">XSMT</text>
<text x="102.6" y="67">VNEG</text>
<text x="102.6" y="70.6">CAPM</text>
<text x="113.1" y="68.8">4</text>
<text x="221.9" y="70.9" transform="rotate(-90 221.9 70.9)">1</text>
<text x="225.4" y="70.9" transform="rotate(-90 225.4 70.9)">3</text>
<text x="229" y="70.9" transform="rotate(-90 229 70.9)">11</text>
<text x="232.5" y="70.9" transform="rotate(-90 232.5 70.9)">10</text>
<text x="236" y="70.9" transform="rotate(-90 236 70.9)">2</text>
<text x="300.9" y="70.6">10</text>
<text x="303" y="67">9</text>
<text x="306.5" y="68.8">IO16</text>
<text x="348.9" y="68.8">IO39</text>
<text x="358.2" y="70.6">31</text>
<text x="358.2" y="67">32</text>
<text x="80.5" y="72.3">18</text>
<text x="86" y="74.1">LDOO</text>
<text x="103.4" y="77.6">CAPP</text>
<text x="113.1" y="75.8">2</text>
<text x="300.9" y="74.1">11</text>
<text x="300.9" y="77.6">12</text>
<text x="306.5" y="72.3">IO17</text>
<text x="306.5" y="75.8">IO18</text>
<text x="348.9" y="75.8">IO37</text>
<text x="348.9" y="72.3">IO38</text>
<text x="358.2" y="77.6">29</text>
<text x="358.2" y="74.1">30</text>
<text x="300.9" y="81.1">13</text>
<text x="306.5" y="79.4">IO8</text>
<text x="306.5" y="82.9">IO19</text>
<text x="348.9" y="82.9">IO35</text>
<text x="348.9" y="79.4">IO36</text>
<text x="358.2" y="81.1">28</text>
<text x="300.9" y="84.7">14</text>
<text x="306.5" y="86.4">IO20</text>
<text x="350.9" y="86.4">IO0</text>
<text x="358.2" y="84.7">27</text>
<text x="315.4" y="99.6" transform="rotate(-90 315.4 99.6)">IO3</text>
<text x="318.9" y="99.6" transform="rotate(-90 318.9 99.6)">IO46</text>
<text x="322.4" y="99.6" transform="rotate(-90 322.4 99.6)">IO9</text>
<text x="326" y="99.6" transform="rotate(-90 326 99.6)">IO10</text>
<text x="329.5" y="99.6" transform="rotate(-90 329.5 99.6)">IO11</text>
<text x="333" y="99.6" transform="rotate(-90 333 99.6)">IO12</text>
<text x="336.5" y="99.6" transform="rotate(-90 336.5 99.6)">IO13</text>
<text x="340.1" y="99.6" transform="rotate(-90 340.1 99.6)">IO14</text>
<text x="343.6" y="99.6" transform="rotate(-90 343.6 99.6)">IO21</text>
<text x="347.1" y="99.6" transform="rotate(-90 347.1 99.6)">IO47</text>
<text x="350.7" y="99.6" transform="rotate(-90 350.7 99.6)">IO48</text>
<text x="354.2" y="99.6" transform="rotate(-90 354.2 99.6)">IO45</text>
<text x="313.6" y="105.1" transform="rotate(-90 313.6 105.1)">15</text>
<text x="317.1" y="105.1" transform="rotate(-90 317.1 105.1)">16</text>
<text x="320.7" y="105.1" transform="rotate(-90 320.7 105.1)">17</text>
<text x="324.2" y="105.1" transform="rotate(-90 324.2 105.1)">18</text>
<text x="327.7" y="105.1" transform="rotate(-90 327.7 105.1)">19</text>
<text x="331.3" y="105.1" transform="rotate(-90 331.3 105.1)">20</text>
<text x="334.8" y="105.1" transform="rotate(-90 334.8 105.1)">21</text>
<text x="338.3" y="105.1" transform="rotate(-90 338.3 105.1)">22</text>
<text x="341.8" y="105.1" transform="rotate(-90 341.8 105.1)">23</text>
<text x="345.4" y="105.1" transform="rotate(-90 345.4 105.1)">24</text>
<text x="348.9" y="105.1" transform="rotate(-90 348.9 105.1)">25</text>
<text x="352.4" y="105.1" transform="rotate(-90 352.4 105.1)">26</text>
<text x="142.9" y="142.9">EP</text>
<text x="148.3" y="141.1">33</text>
<text x="110.7" y="144.6">1</text>
<text x="110.7" y="148.2">2</text>
<text x="114.2" y="146.4">MODSEL</text>
<text x="114.2" y="149.9">SDZ</text>
<text x="110.7" y="151.7">3</text>
<text x="110.7" y="155.2">4</text>
<text x="114.2" y="153.5">FAULTZ</text>
<text x="138.4" y="153.5">BSPR</text>
<text x="148.3" y="155.2">29</text>
<text x="148.3" y="151.7">30</text>
<text x="110.7" y="158.7">5</text>
<text x="114.2" y="157">RINP</text>
<text x="114.2" y="160.5">RINN</text>
<text x="136" y="157">OUTPR</text>
<text x="235.9" y="160.5">1</text>
<text x="235.9" y="157">2</text>
<text x="239.4" y="158.7">2</text>
<text x="110.7" y="162.3">6</text>
<text x="114.2" y="164">PLIMIT</text>
<text x="135.5" y="164">OUTNR</text>
<text x="137.9" y="167.6">BSNR</text>
<text x="148.3" y="165.8">26</text>
<text x="148.3" y="162.3">27</text>
<text x="239.4" y="162.3">1</text>
<text x="110.7" y="169.3">8</text>
<text x="114.2" y="171.1">GAIN/SLV</text>
<text x="148.3" y="172.9">24</text>
<text x="108.7" y="176.4">10</text>
<text x="108.7" y="179.9">11</text>
<text x="114.2" y="178.2">LINP</text>
<text x="136.4" y="178.2">OUTPL</text>
<text x="138.8" y="174.6">BSPL</text>
<text x="148.3" y="176.4">23</text>
<text x="235.9" y="178.2">2</text>
<text x="239.4" y="179.9">2</text>
<text x="108.7" y="183.4">12</text>
<text x="114.2" y="181.7">LINN</text>
<text x="114.2" y="185.2">MUTE</text>
<text x="135.9" y="185.2">OUTNL</text>
<text x="148.3" y="183.4">21</text>
<text x="235.9" y="181.7">1</text>
<text x="239.4" y="183.4">1</text>
<text x="108.7" y="187">13</text>
<text x="108.7" y="190.5">14</text>
<text x="114.2" y="188.7">AM2</text>
<text x="138.4" y="188.7">BSNL</text>
<text x="148.3" y="187">20</text>
<text x="108.7" y="194">15</text>
<text x="108.7" y="197.6">16</text>
<text x="114.2" y="192.3">AM1</text>
<text x="114.2" y="195.8">AM0</text>
<text x="114.2" y="199.3">SYNC</text>
</g>
<g font-size="3.2">
<text x="303" y="38.8">1</text>
<text x="306.5" y="40.6">GND</text>
<text x="349.5" y="40.6">GND</text>
<text x="358.2" y="38.8">40</text>
<text x="102.1" y="52.9">AGND</text>
<text x="113.1" y="51.2">9</text>
<text x="80.5" y="75.8">19</text>
<text x="86" y="77.6">DGND</text>
<text x="100.2" y="74.1">CPGND</text>
<text x="113.1" y="72.3">3</text>
<text x="139.6" y="160.5">GND</text>
<text x="148.3" y="158.7">28</text>
<text x="110.7" y="172.9">9</text>
<text x="139.6" y="171.1">GND</text>
<text x="148.3" y="169.3">25</text>
<text x="114.2" y="174.6">GND</text>
<text x="148.3" y="179.9">22</text>
<text x="139.6" y="181.7">GND</text>
</g>
<g font-size="3.2" fill="#f00">
<text x="102.4" y="56.4">AVDD</text>
<text x="113.1" y="54.7">8</text>
<text x="80.5" y="79.4">20</text>
<text x="86" y="81.1">DVDD</text>
<text x="100.4" y="81.1">CPVDD</text>
<text x="113.1" y="79.4">1</text>
<text x="138.3" y="149.9">PVCC</text>
<text x="138.3" y="146.4">PVCC</text>
<text x="148.3" y="148.2">31</text>
<text x="148.3" y="144.6">32</text>
<text x="110.7" y="165.8">7</text>
<text x="114.2" y="167.6">GVDD</text>
<text x="148.3" y="190.5">19</text>
<text x="138.3" y="195.8">PVCC</text>
<text x="138.3" y="192.3">PVCC</text>
<text x="148.3" y="197.6">17</text>
<text x="148.3" y="194">18</text>
<text x="138.1" y="199.3">AVCC</text>
</g>
<g font-size="3.2" fill="#840000">
<text x="174.3" y="247.7" transform="rotate(-90 174.3 247.7)">2</text>
<text x="180.3" y="250.5" transform="rotate(-90 180.3 250.5)">3</text>
<text x="169.7" y="252.1" transform="rotate(-90 169.7 252.1)">1</text>
</g>
<g font-size="2.5" fill="#00f">
<text x="368.7" y="81.5" transform="rotate(-90 368.7 81.5)">PSRAM</text>
<text x="315" y="113.2" transform="rotate(-90 315 113.2)">JTAG</text>
<text x="318.6" y="117.8" transform="rotate(-90 318.6 117.8)">BOOT_M</text>
<text x="353.8" y="117.8" transform="rotate(-90 353.8 117.8)">FLASH_V</text>
</g>
</svg>
